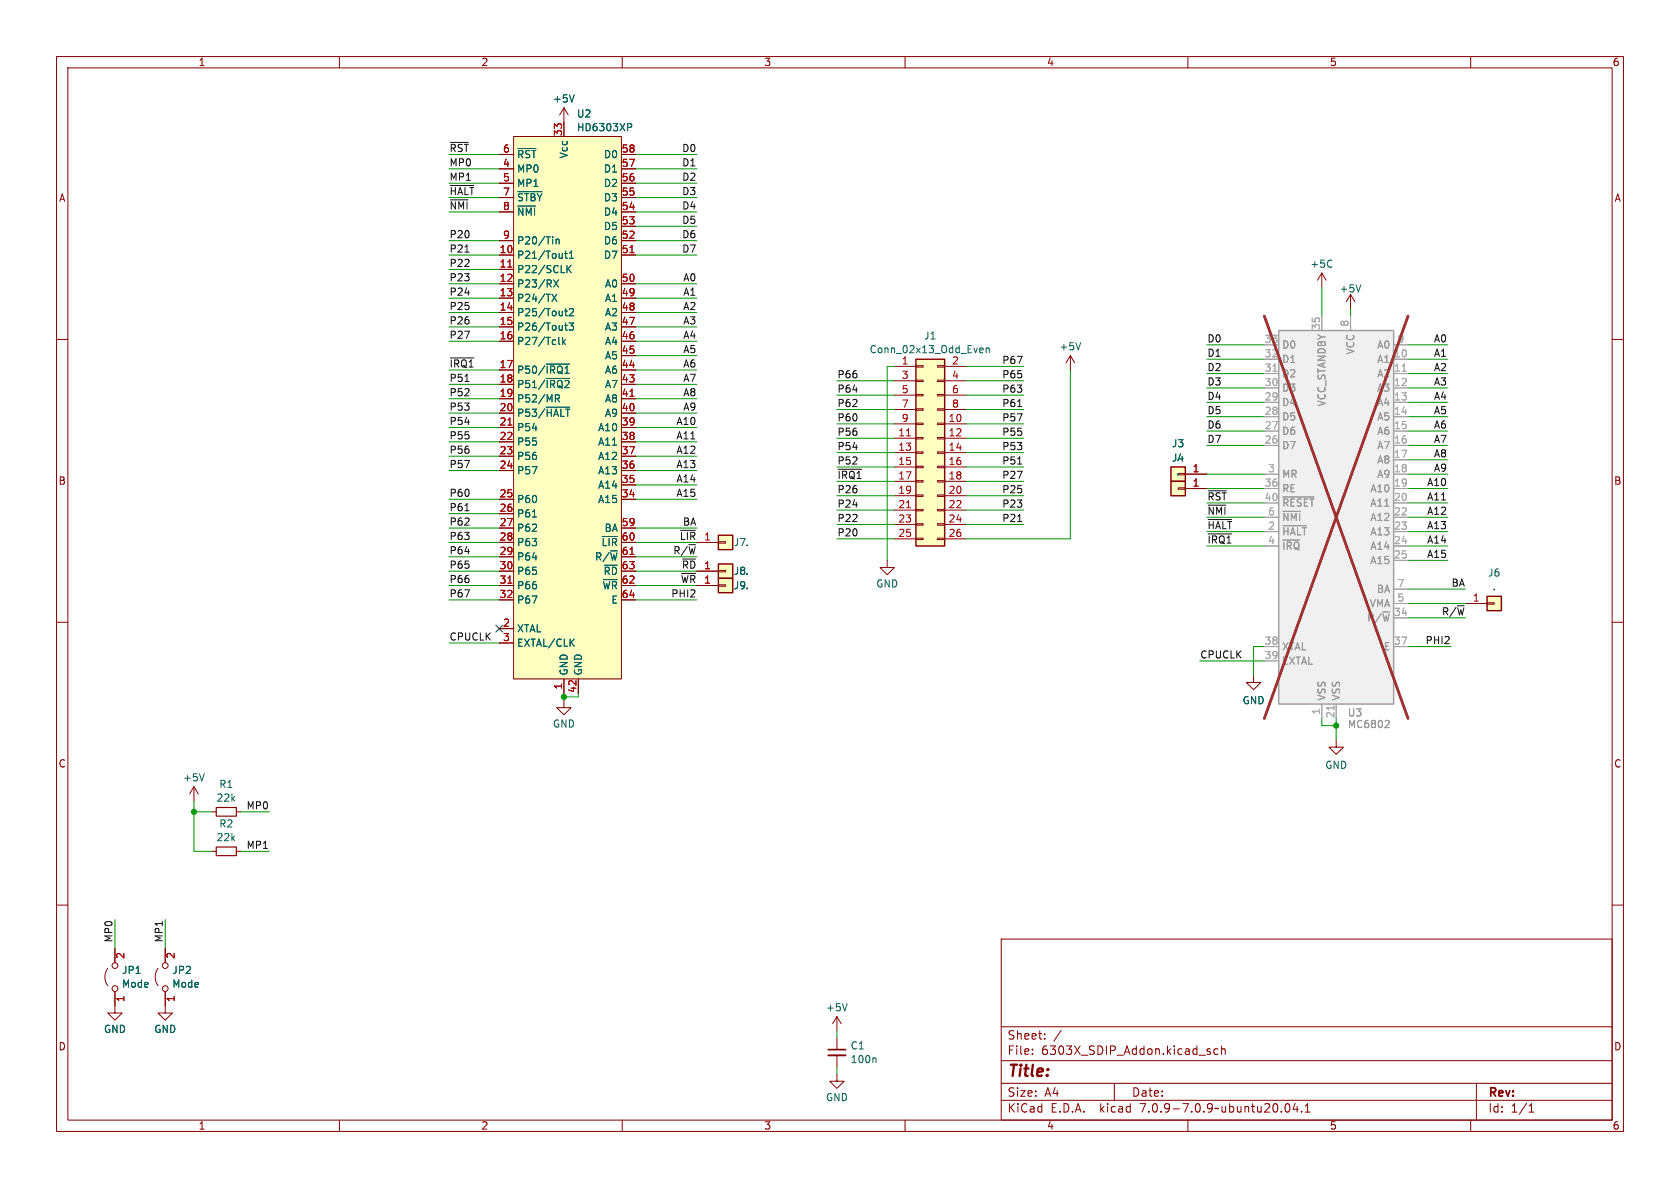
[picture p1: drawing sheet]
<svg xmlns="http://www.w3.org/2000/svg" width="297mm" height="210mm" viewBox="0 0 297 210" stroke-linecap="round" stroke-linejoin="round" font-family="sans-serif">
<g fill="none" stroke="#840000" stroke-width=".18">
<path d="M10 10h277v190h-277zM12 12h273v186h-273zM60 10v2M99.7 19.1l-.8 1.2M99.7 19.1v5M99.7 19.1l.8 1.2M110 10v2M160 10v2M210 10v2M260 10v2M88.3 29.8h2.5M88.3 32.4h2.5"/>
<path d="M88.3 37.5h2.5M88.3 34.9h2.5M88.3 27.3h2.5M90.8 24.1h19.1v95.9h-19.1zM109.9 29.8h2.5M109.9 32.4h2.5M109.9 37.5h2.5M109.9 34.9h2.5M109.9 27.3h2.5M10 60h2M88.3 45.1h2.5M88.3 47.6h2.5"/>
<path d="M88.3 50.2h2.5M88.3 52.7h2.5M88.3 55.2h2.5M88.3 57.8h2.5M88.3 42.5h2.5M109.9 45.1h2.5M109.9 50.2h2.5M109.9 52.7h2.5M109.9 55.2h2.5M109.9 57.8h2.5M109.9 42.5h2.5M109.9 40h2.5"/>
<path d="M233.7 48.3l-.8 1.2M233.7 48.3v2.5M233.7 48.3l.7 1.2M238.8 52.1l-.8 1.2M238.8 52.1v2.5M238.8 52.1l.7 1.2M285 60h2M88.3 60.3h2.5M88.3 65.4h2.5M88.3 67.9h2.5M88.3 70.5h2.5M88.3 73h2.5"/>
<path d="M88.3 75.6h2.5M88.3 78.1h2.5M109.9 60.3h2.5M109.9 65.4h2.5M109.9 67.9h2.5M109.9 70.5h2.5M109.9 73h2.5M109.9 75.6h2.5M109.9 78.1h2.5M109.9 62.9h2.5M158.1 64.8h3.8M158.1 74.9h3.8"/>
<path d="M158.1 77.5h3.8M158.1 67.3h3.8M158.1 69.9h3.8M158.1 72.4h3.8M161.9 79.9h1.3v.2h-1.3zM161.9 77.3h1.3v.3h-1.3zM161.9 74.8h1.3v.3h-1.3zM161.9 72.3h1.3v.2h-1.3zM161.9 69.7h1.3v.3h-1.3zM161.9 67.2h1.3v.2h-1.3zM161.9 64.6h1.3v.3h-1.3zM165.7 79.9h1.3v.2h-1.3z"/>
<path d="M165.7 77.3h1.3v.3h-1.3zM165.7 74.8h1.3v.3h-1.3zM165.7 72.3h1.3v.2h-1.3zM165.7 69.7h1.3v.3h-1.3zM165.7 67.2h1.3v.2h-1.3zM165.7 64.6h1.3v.3h-1.3zM167 64.8h3.8M167 74.9h3.8M167 77.5h3.8M167 67.3h3.8M167 69.9h3.8M167 72.4h3.8"/>
<path d="M189.2 62.9l-.7 1.2M189.2 62.9v2.5M189.2 62.9l.8 1.2M88.3 80.6h2.5M88.3 83.2h2.5M88.3 88.3h2.5M88.3 90.8h2.5M88.3 93.3h2.5M88.3 95.9h2.5M88.3 98.4h2.5M109.9 80.6h2.5M109.9 83.2h2.5"/>
<path d="M109.9 88.3h2.5M109.9 93.3h2.5M109.9 95.9h2.5M109.9 98.4h2.5M109.9 85.7h2.5M123.2 95.9h3.8M127 95.8h1.3v.2h-1.3zM156.8 99.1v1.2h1.3l-1.3 1.3-1.2-1.3h1.2M158.1 80h3.8M158.1 82.6h3.8M158.1 85.1h3.8M158.1 87.6h3.8"/>
<path d="M158.1 90.2h3.8M158.1 92.7h3.8M158.1 95.3h3.8M161.9 95.1h1.3v.3h-1.3zM161.9 92.6h1.3v.2h-1.3zM161.9 90h1.3v.3h-1.3zM161.9 87.5h1.3v.3h-1.3zM161.9 85h1.3v.2h-1.3zM161.9 82.4h1.3v.3h-1.3zM165.7 95.1h1.3v.3h-1.3zM165.7 92.6h1.3v.2h-1.3zM165.7 90h1.3v.3h-1.3z"/>
<path d="M165.7 87.5h1.3v.3h-1.3zM165.7 85h1.3v.2h-1.3zM165.7 82.4h1.3v.3h-1.3zM167 80h3.8M167 82.6h3.8M167 85.1h3.8M167 87.6h3.8M167 90.2h3.8M167 92.7h3.8M167 95.3h3.8M208.3 83.7h1.2v.2h-1.2zM208.3 86.2h1.2v.3h-1.2z"/>
<path d="M209.5 83.8h3.9M209.5 86.4h3.9M10 110h2M88.3 111.1h2.5M88.3 113.7h2.5M88.3 101h2.5M88.3 103.5h2.5M88.3 106h2.5M109.9 101h2.5M109.9 103.5h2.5M109.9 106h2.5M123.2 101h3.8"/>
<path d="M123.2 103.5h3.8M127 100.8h1.3v.3h-1.3zM127 103.4h1.3v.2h-1.3zM221.6 119.4v1.3h-1.3l1.3 1.2 1.3-1.2h-1.3M259.1 106.7h3.8M262.9 106.6h1.3v.2h-1.3zM285 110h2M34.3 139.1l-.8 1.2M34.3 139.1v2.5M34.3 139.1l.8 1.2M99.7 123.8v1.3h1.3l-1.3 1.3-1.3-1.3h1.3M99.7 120v2.6"/>
<path d="M102.2 120v2.6M236.2 130.8v1.3h-1.3l1.3 1.3 1.3-1.3h-1.3M10 160h2M37.5 150.5h.7M37.5 143.5h.7M41.8 150.5h.7M41.8 143.5h.7M285 160h2M19 171.2a2.54 2.54 0 0 0 0 3M20.3 175.3v3.8h1.3l-1.3 1.2-1.3-1.2h1.3M20.3 167.6v2.6M27.9 171.2a2.54 2.54 0 0 0 0 3"/>
<path d="M29.2 175.3v3.8h1.3l-1.3 1.2-1.3-1.2h1.3M29.2 167.6v2.6M148 179.7l-.8 1.3M148 179.7v2.5M148 179.7l.7 1.3M177 166h108v32h-108zM60 198v2M110 198v2M148 189.9v1.2h1.2l-1.2 1.3-1.3-1.3h1.3M148 183.5v2M148 186.6v2M160 198v2"/>
<path d="M177 194.5h108M177 191.5h108M177 187.5h108M177 181.5h108M182.5 186.3v.1M182.5 185.5v.1M184.7 183.6v.1M184.7 182.8v.1M187.6 182.1l-1.3 2M197 191.5v3M210 198v2M213.8 185.9l.2 .2-.2 .3"/>
<path d="M213.8 185.4l.2 .1M215.3 185.5l-.4-.1-.3 .3v.4l.1 .2h.6M216 185.5l.2-.1 .3 .1 .1 .9M216 184.9v1.5M227.3 195.2l.2-.1a.81 .81 0 0 1 .6 .6 .81 .81 0 0 1-.3 .8l-.1 .1a.81 .81 0 0 1-.4-1.4zM229 195l-.4 1.1h.9M229.3 195.6v1M230.1 196.5v.1M230.7 196.6h.9M230.7 195.5l.5-.4v1.5M260 198v2M261 191.5v6.5"/>
<path d="M270.3 196.6h.9M270.3 195.5l.4-.4v1.5"/>
<circle cx="20.3" cy="174.8" r=".51"/>
<circle cx="20.3" cy="170.7" r=".51"/>
<circle cx="29.2" cy="174.8" r=".51"/>
<circle cx="29.2" cy="170.7" r=".51"/>
</g>
<g fill="none" stroke="#006464" stroke-width=".18">
<path d="M101.5 16.8l-.4 1.2M91.5 26.3h3.2M91.5 33.9h4.3M91.5 36.4h3.2M111 21.8h.4l.3 .3-.1 .4h-.6M97.6 52l.8 1.3M97.9 49.5l.8 1.2M98.3 42.3v.8M98.3 42.4l.2-.1h.3l.1 .8M98.4 52l-.8 1.3M98.7 49.5l-.8 1.2M99.5 59.6v1.3"/>
<path d="M99.8 44.8h.5M99.8 55h.5M99.8 57.5h.5M100 44.4v1.1l.3 .2M100 55.6l.3 .2M100 58.2l.3 .2M100.2 46.9v1.3M100.4 47.5l.6 .7M100.6 57.1h.8l-.4 .5 .3 .1v.5l-.2 .2-.5-.2M100.7 45.7h.7M100.7 44.8l.3-.4v1.3M100.7 54.7l.4-.1 .3 .3-.8 .9h.8"/>
<path d="M101 46.9l-.8 .8M235.2 46l.3 .1M235.5 47.1l-.3 .1M240.6 50.3l-.4 1.3M96.6 64.4h4.1M96.6 66.9h4.1M96.6 72h4.1M98.2 69.8h.5l.2 .2-.1 .4-.6 .1M98.5 70.5l.4 .6M98.8 60.7l.2 .2M99.6 60.4l.3 .5M99.9 60.1l-.4 .4"/>
<path d="M173.4 61.5l.3 .1 .1 .2-.6 .1M173.7 62.3l-.3 .1M174.4 61.6l.1-.1 .3 .1 .1 .8M174.4 61.5v.9M191 60.6l-.4 1.3M94.1 91.4h.8M106.5 94.8h2.6M101 113.5l.5 .7M101.5 113l-.7 .7M36.1 136.8l-.4 1.3M149.8 177.4l-.5 1.3M154.7 187l.2 .2v.7"/>
</g>
<path d="M38.2 149.7h3.6v1.6h-3.6zM38.2 142.7h3.6v1.6h-3.6z" fill="none" stroke="#840000" stroke-width=".2"/>
<path d="M226.1 58.4h20.3v66.1h-20.3z" fill="#f0f0f0" stroke="#f0f0f0" stroke-width=".18"/>
<path d="M226.1 58.4h20.3v66.1h-20.3z" fill="none" stroke="#a1a1a1" stroke-width=".25"/>
<g fill="none" stroke="#a1a1a1" stroke-width=".18">
<path d="M233.7 55.9v2.5M238.8 55.9v2.5M223.5 63.5h2.6M223.5 66h2.6M223.5 68.6h2.6M223.5 71.1h2.6M223.5 73.7h2.6M223.5 76.2h2.6M223.5 78.7h2.6M223.5 61h2.6M246.4 63.5h2.5M246.4 66h2.5"/>
<path d="M246.4 68.6h2.5M246.4 71.1h2.5M246.4 73.7h2.5M246.4 76.2h2.5M246.4 78.7h2.5M246.4 61h2.5M223.5 83.8h2.6M223.5 86.4h2.6M223.5 94h2.6M223.5 88.9h2.6M223.5 91.4h2.6M223.5 96.5h2.6"/>
<path d="M246.4 81.3h2.5M246.4 83.8h2.5M246.4 86.4h2.5M246.4 94h2.5M246.4 88.9h2.5M246.4 91.4h2.5M246.4 96.5h2.5M246.4 99.1h2.5M223.5 114.3h2.6M223.5 116.8h2.6M246.4 109.2h2.5M246.4 114.3h2.5"/>
<path d="M246.4 106.7h2.5M246.4 104.1h2.5M233.7 124.5v2.5M236.2 124.5v2.5"/>
</g>
<path d="M225 65.6h.8M247.9 65.6h.7M235.8 124.8v.7" fill="none" stroke="#aaa" stroke-width=".18"/>
<path d="M226.8 92.9h4.2M226.8 95.5h2.9M226.8 87.9h5.5M226.8 90.4h3.1M245.4 127.3l.2 .3-.1 .3-.7 .7h.8" fill="none" stroke="#989898" stroke-width=".18"/>
<path d="M223.5 55.9l25.4 71.1M248.9 55.9l-25.4 71.1" fill="none" stroke="#9d3333" stroke-width=".46"/>
<g fill="#ffffc2" stroke="#ffffc2" stroke-width=".18">
<path d="M90.8 24.1h19.1v95.9h-19.1z"/>
<path d="M262.9 105.4h2.5v2.6h-2.5z"/>
<path d="M161.9 63.5h5.1v33h-5.1z"/>
<path d="M127 94.6h2.5v2.6h-2.5z"/>
<path d="M127 99.7h2.5v2.5h-2.5z"/>
<path d="M127 102.2h2.5v2.6h-2.5z"/>
<path d="M207 82.6h2.5v2.5h-2.5z"/>
<path d="M207 85.1h2.5v2.5h-2.5z"/>
</g>
<path d="M89.8 47.2h.7M111.4 44.7h.7M89.8 75.1h.7M111.4 70.1h.7M160.3 77.1h.7M111.4 98h.7M160.3 89.8h.7M89.8 103.1h.7" fill="none" stroke="#a90000" stroke-width=".18"/>
<path d="M146.4 186.6h3.1" fill="none" stroke="#840000" stroke-width=".33"/>
<path d="M146.4 185.5h3.1" fill="none" stroke="#840000" stroke-width=".3"/>
<path d="M161.9 63.5h5.1v33h-5.1zM127 94.6h2.5v2.6h-2.5zM127 99.7h2.5v2.5h-2.5zM207 82.6h2.5v2.5h-2.5zM207 85.1h2.5v2.5h-2.5zM127 102.2h2.5v2.6h-2.5zM262.9 105.4h2.5v2.6h-2.5z" fill="none" stroke="#840000" stroke-width=".25"/>
<g fill="none" stroke="#0f0f0f" stroke-width=".18">
<path d="M79.6 35.3h3.1M79.6 32.8h4.2M79.6 25.2h3.2M82.2 44.6h.7M79.6 63.3h4.2M82.2 67.4h.7M179.9 71.9h.7M82.2 90.3h.7M148.2 83h4.1M179.9 92.2h.7M179.9 82h.7M213.6 91.8h4.1"/>
<path d="M213.6 94.4h4.1M213.6 89.3h3.1M213.6 86.8h3.2"/>
</g>
<g fill="none" stroke="#009600" stroke-width=".18">
<path d="M79.4 29.8h8.9M79.4 37.5h8.9M79.4 32.4h8.9M79.4 27.3h8.9M79.4 34.9h8.9M112.4 29.8h10.8M112.4 37.5h10.8M112.4 32.4h10.8M112.4 27.3h10.8M112.4 34.9h10.8M79.4 42.5h8.9M79.4 45.1h8.9"/>
<path d="M79.4 47.6h8.9M79.4 50.2h8.9M79.4 52.7h8.9M79.4 55.2h8.9M79.4 57.8h8.9M112.4 42.5h10.8M112.4 45.1h10.8M112.4 50.2h10.8M112.4 52.7h10.8M112.4 55.2h10.8M112.4 57.8h10.8M112.4 40h10.8"/>
<path d="M233.7 50.8v5.1M238.8 54.6v1.3M79.4 78.1h8.9M79.4 75.6h8.9M79.4 65.4h8.9M79.4 67.9h8.9M79.4 70.5h8.9M79.4 60.3h8.9M79.4 73h8.9M112.4 78.1h10.8M112.4 75.6h10.8M112.4 65.4h10.8"/>
<path d="M112.4 62.9h10.8M112.4 67.9h10.8M112.4 70.5h10.8M112.4 60.3h10.8M112.4 73h10.8M148 77.5h10.1M148 72.4h10.1M148 67.3h10.1M148 74.9h10.1M148 69.9h10.1M158.1 64.8h-1.3v34.3M170.8 77.5h10.2"/>
<path d="M170.8 72.4h10.2M170.8 67.3h10.2M170.8 64.8h10.2M170.8 74.9h10.2M170.8 69.9h10.2M189.2 65.4v29.9h-18.4M213.4 71.1h10.1M213.4 73.7h10.1M213.4 68.6h10.1M213.4 78.7h10.1M213.4 61h10.1M213.4 63.5h10.1"/>
<path d="M213.4 66h10.1M213.4 76.2h10.1M248.9 71.1h7M248.9 73.7h7M248.9 68.6h7M248.9 78.7h7M248.9 61h7M248.9 63.5h7M248.9 66h7M248.9 76.2h7M79.4 80.6h8.9M79.4 83.2h8.9"/>
<path d="M79.4 98.4h8.9M79.4 93.3h8.9M79.4 90.8h8.9M79.4 88.3h8.9M79.4 95.9h8.9M112.4 80.6h10.8M112.4 83.2h10.8M112.4 98.4h10.8M112.4 93.3h10.8M112.4 88.3h10.8M112.4 95.9h10.8M112.4 85.7h10.8"/>
<path d="M148 95.3h10.1M148 85.1h10.1M148 80h10.1M148 82.6h10.1M148 90.2h10.1M148 87.6h10.1M148 92.7h10.1M170.8 85.1h10.2M170.8 80h10.2M170.8 82.6h10.2M170.8 90.2h10.2M170.8 87.6h10.2"/>
<path d="M170.8 92.7h10.2M213.4 91.4h10.1M213.4 83.8h10.1M213.4 88.9h10.1M213.4 86.4h10.1M213.4 96.5h10.1M213.4 94h10.1M248.9 91.4h7M248.9 81.3h7M248.9 83.8h7M248.9 88.9h7M248.9 86.4h7"/>
<path d="M248.9 99.1h7M248.9 96.5h7M248.9 94h7M79.4 103.5h8.9M79.4 101h8.9M79.4 106h8.9M79.4 113.7h8.9M112.4 103.5h10.8M112.4 101h10.8M112.4 106h10.8M212.1 116.8h11.4M223.5 114.3h-1.9v5.1"/>
<path d="M248.9 104.1h10.2M248.9 114.3h7.6M248.9 109.2h10.2M248.9 106.7h10.2M99.7 122.6v1.2M102.2 122.6v.6h-2.5M233.7 127v1.3h2.5M236.2 127v3.8M34.3 141.6v8.9h3.2M34.3 143.5h3.2M42.5 150.5h5.1M42.5 143.5h5.1"/>
<path d="M20.3 162.6v5M29.2 162.6v5M148 182.2v1.3M148 188.6v1.3"/>
</g>
<path d="M87.7 110.5l1.2 1.2M88.9 110.5l-1.2 1.2" fill="none" stroke="#000084" stroke-width=".18"/>
<g fill="#009600" stroke="#009600" stroke-width=".18">
<circle cx="99.7" cy="123.2" r=".46"/>
<circle cx="34.3" cy="143.5" r=".46"/>
<circle cx="236.2" cy="128.3" r=".46"/>
</g>
<text font-size="2.8" fill="#840000" x="178" y="190.9">Title:</text>
<g font-size="2.1" fill="#840000">
<text x="178" y="184">Sheet:</text>
<text x="178" y="186.7">File:</text>
<text x="184.1" y="186.7">6303X_SDIP_Addon.kicad_sch</text>
<text x="178" y="196.9">KiCad</text>
<text x="178" y="194.1">Size:</text>
<text x="184.7" y="194.1">A4</text>
<text x="185.7" y="196.9">E.D.A.</text>
<text x="194.6" y="196.9">kicad</text>
<text x="200" y="194.1">Date:</text>
<text x="201.8" y="196.9">7.0.9-7.0.9~ubuntu20.04.1</text>
<text x="263" y="194.3">Rev:</text>
<text x="263" y="196.9">Id:</text>
<text x="267.1" y="196.9">1/1</text>
</g>
<g font-size="1.8" fill="#840000">
<text x="35" y="11.9">1</text>
<text x="85" y="11.9">2</text>
<text x="135" y="11.9">3</text>
<text x="185" y="11.9">4</text>
<text x="235" y="11.9">5</text>
<text x="285" y="11.9">6</text>
<text x="10.3" y="35.9">A</text>
<text x="285.3" y="35.9">A</text>
<text x="10.3" y="85.9">B</text>
<text x="285.3" y="85.9">B</text>
<text x="10.3" y="135.9">C</text>
<text x="285.3" y="135.9">C</text>
<text x="10.3" y="185.9">D</text>
<text x="285.3" y="185.9">D</text>
<text x="35" y="199.9">1</text>
<text x="85" y="199.9">2</text>
<text x="135" y="199.9">3</text>
<text x="185" y="199.9">4</text>
<text x="235" y="199.9">5</text>
<text x="285" y="199.9">6</text>
</g>
<g font-size="1.8" fill="#006464">
<text x="97.7" y="18.3">+5V</text>
<text x="101.9" y="21">U2</text>
<text x="101.9" y="23.4">HD6303XP</text>
<text x="91.3" y="28.2">~{RST}</text>
<text x="100.6" y="28.1" transform="rotate(-90 100.6 28.1)">Vcc</text>
<text x="106.7" y="28.2">D0</text>
<text x="91.3" y="30.7">MP0</text>
<text x="91.3" y="33.2">MP1</text>
<text x="91.3" y="35.8">~{STBY}</text>
<text x="106.7" y="35.8">D3</text>
<text x="106.7" y="33.2">D2</text>
<text x="106.7" y="30.7">D1</text>
<text x="91.3" y="38.3">~{NMI}</text>
<text x="106.7" y="40.9">D5</text>
<text x="106.7" y="38.3">D4</text>
<text x="91.3" y="45.9">P21/Tout1</text>
<text x="91.3" y="43.4">P20/Tin</text>
<text x="106.7" y="45.9">D7</text>
<text x="106.7" y="43.4">D6</text>
<text x="231.6" y="47.5">+5C</text>
<text x="91.3" y="48.5">P22/SCLK</text>
<text x="91.3" y="51">P23/RX</text>
<text x="91.3" y="53.6">P24/TX</text>
<text x="106.8" y="53.6">A1</text>
<text x="106.8" y="51">A0</text>
<text x="236.7" y="51.9">+5V</text>
<text x="91.3" y="56.1">P25/Tout2</text>
<text x="91.3" y="58.6">P26/Tout3</text>
<text x="106.8" y="58.6">A3</text>
<text x="106.8" y="56.1">A2</text>
<text x="91.3" y="61.2">P27/Tclk</text>
<text x="106.8" y="63.7">A5</text>
<text x="106.8" y="61.2">A4</text>
<text x="153.6" y="62.6">Conn_02x13_Odd_Even</text>
<text x="163.3" y="60.2">J1</text>
<text x="187.2" y="62.1">+5V</text>
<text x="91.3" y="66.3">P50/~{IRQ1}</text>
<text x="91.3" y="68.8">P51/~{IRQ2}</text>
<text x="91.3" y="71.3">P52/MR</text>
<text x="106.8" y="71.3">A8</text>
<text x="106.8" y="68.8">A7</text>
<text x="106.8" y="66.3">A6</text>
<text x="91.3" y="73.9">P53/~{HALT}</text>
<text x="91.3" y="76.4">P54</text>
<text x="105.6" y="76.4">A10</text>
<text x="106.8" y="73.9">A9</text>
<text x="91.3" y="79">P55</text>
<text x="91.3" y="81.5">P56</text>
<text x="105.6" y="81.5">A12</text>
<text x="105.6" y="79">A11</text>
<text x="207.1" y="79.3">J3</text>
<text x="207.1" y="81.8">J4</text>
<text x="207.9" y="81.7">.</text>
<text x="91.3" y="84">P57</text>
<text x="91.3" y="89.1">P60</text>
<text x="105.6" y="89.1">A15</text>
<text x="105.6" y="86.6">A14</text>
<text x="105.6" y="84">A13</text>
<text x="207.9" y="84.2">.</text>
<text x="91.3" y="91.7">P61</text>
<text x="91.3" y="94.2">P62</text>
<text x="106.8" y="94.2">BA</text>
<text x="91.3" y="96.7">P63</text>
<text x="91.3" y="99.3">P64</text>
<text x="91.3" y="101.8">P65</text>
<text x="105.1" y="99.3">R/~{W}</text>
<text x="106.2" y="96.7">~{LIR}</text>
<text x="106.6" y="101.8">~{RD}</text>
<text x="129.6" y="96.7">J7.</text>
<text x="129.6" y="101.8">J8.</text>
<text x="91.3" y="104.4">P66</text>
<text x="91.3" y="106.9">P67</text>
<text x="106.4" y="104.4">~{WR}</text>
<text x="108" y="106.9">E</text>
<text x="129.6" y="104.4">J9.</text>
<text x="154.8" y="104.1">GND</text>
<text x="263" y="102.1">J6</text>
<text x="263.8" y="104.6">.</text>
<text x="91.3" y="112">XTAL</text>
<text x="91.3" y="114.5">EXTAL/CLK</text>
<text x="100.6" y="119.5" transform="rotate(-90 100.6 119.5)">GND</text>
<text x="103.1" y="119.5" transform="rotate(-90 103.1 119.5)">GND</text>
<text x="219.6" y="124.7">GND</text>
<text x="97.7" y="128.8">GND</text>
<text x="234.2" y="136.1">GND</text>
<text x="32.3" y="138.3">+5V</text>
<text x="38.2" y="141.9">22k</text>
<text x="38.7" y="139.5">R1</text>
<text x="38.2" y="148.9">22k</text>
<text x="38.7" y="146.5">R2</text>
<text x="21.5" y="172.4">JP1</text>
<text x="30.4" y="172.4">JP2</text>
<text x="21.5" y="174.8">Mode</text>
<text x="30.4" y="174.8">Mode</text>
<text x="145.9" y="179">+5V</text>
<text x="18.3" y="182.8">GND</text>
<text x="27.2" y="182.8">GND</text>
<text x="150.3" y="185.7">C1</text>
<text x="150.3" y="188.1">100n</text>
<text x="145.9" y="194.9">GND</text>
</g>
<g font-size="1.8" fill="#0f0f0f">
<text x="79.4" y="27">~{RST}</text>
<text x="79.4" y="29.5">MP0</text>
<text x="120.5" y="27">D0</text>
<text x="120.5" y="29.5">D1</text>
<text x="79.4" y="34.6">~{HALT}</text>
<text x="79.4" y="32">MP1</text>
<text x="120.5" y="34.6">D3</text>
<text x="120.5" y="32">D2</text>
<text x="79.4" y="37.1">~{NMI}</text>
<text x="120.5" y="39.7">D5</text>
<text x="120.5" y="37.1">D4</text>
<text x="79.4" y="47.3">P22</text>
<text x="79.4" y="44.7">P21</text>
<text x="79.4" y="42.2">P20</text>
<text x="120.5" y="44.7">D7</text>
<text x="120.5" y="42.2">D6</text>
<text x="79.4" y="52.4">P24</text>
<text x="79.4" y="49.8">P23</text>
<text x="120.7" y="49.8">A0</text>
<text x="120.7" y="52.4">A1</text>
<text x="79.4" y="54.9">P25</text>
<text x="79.4" y="60">P27</text>
<text x="79.4" y="57.4">P26</text>
<text x="120.7" y="60">A4</text>
<text x="120.7" y="57.4">A3</text>
<text x="120.7" y="54.9">A2</text>
<text x="79.4" y="65.1">~{IRQ1}</text>
<text x="120.7" y="62.5">A5</text>
<text x="120.7" y="65.1">A6</text>
<text x="177.1" y="64.4">P67</text>
<text x="213.4" y="60.6">D0</text>
<text x="213.4" y="65.7">D2</text>
<text x="213.4" y="63.2">D1</text>
<text x="253.4" y="63.2">A1</text>
<text x="253.4" y="60.6">A0</text>
<text x="253.4" y="65.7">A2</text>
<text x="79.4" y="67.6">P51</text>
<text x="79.4" y="70.1">P52</text>
<text x="120.7" y="67.6">A7</text>
<text x="120.7" y="70.1">A8</text>
<text x="148" y="69.5">P64</text>
<text x="148" y="67">P66</text>
<text x="177.1" y="67">P65</text>
<text x="177.1" y="69.5">P63</text>
<text x="213.4" y="68.2">D3</text>
<text x="213.4" y="70.8">D4</text>
<text x="253.4" y="70.8">A4</text>
<text x="253.4" y="68.2">A3</text>
<text x="79.4" y="75.2">P54</text>
<text x="79.4" y="77.8">P55</text>
<text x="79.4" y="72.7">P53</text>
<text x="119.5" y="77.8">A11</text>
<text x="119.5" y="75.2">A10</text>
<text x="120.7" y="72.7">A9</text>
<text x="148" y="77.1">P56</text>
<text x="148" y="74.6">P60</text>
<text x="148" y="72">P62</text>
<text x="177.1" y="77.1">P55</text>
<text x="177.1" y="74.6">P57</text>
<text x="177.1" y="72">P61</text>
<text x="213.4" y="75.9">D6</text>
<text x="213.4" y="73.3">D5</text>
<text x="253.4" y="73.3">A5</text>
<text x="253.4" y="75.9">A6</text>
<text x="79.4" y="80.3">P56</text>
<text x="79.4" y="82.8">P57</text>
<text x="119.5" y="82.8">A13</text>
<text x="119.5" y="80.3">A12</text>
<text x="148" y="82.2">P52</text>
<text x="148" y="79.7">P54</text>
<text x="177.1" y="79.7">P53</text>
<text x="177.1" y="82.2">P51</text>
<text x="213.4" y="78.4">D7</text>
<text x="253.4" y="78.4">A7</text>
<text x="253.4" y="80.9">A8</text>
<text x="253.4" y="83.5">A9</text>
<text x="79.4" y="87.9">P60</text>
<text x="119.5" y="87.9">A15</text>
<text x="119.5" y="85.4">A14</text>
<text x="148" y="84.7">~{IRQ1}</text>
<text x="148" y="87.3">P26</text>
<text x="148" y="89.8">P24</text>
<text x="177.1" y="89.8">P23</text>
<text x="177.1" y="84.7">P27</text>
<text x="177.1" y="87.3">P25</text>
<text x="213.4" y="88.6">~{RST}</text>
<text x="252.2" y="86">A10</text>
<text x="252.2" y="88.6">A11</text>
<text x="79.4" y="95.5">P63</text>
<text x="79.4" y="93">P62</text>
<text x="79.4" y="90.5">P61</text>
<text x="120.1" y="95.5">~{LIR}1</text>
<text x="120.6" y="93">BA</text>
<text x="148" y="92.4">P22</text>
<text x="148" y="94.9">P20</text>
<text x="177.1" y="92.4">P21</text>
<text x="213.4" y="93.6">~{HALT}</text>
<text x="213.4" y="91.1">~{NMI}</text>
<text x="252.2" y="93.6">A13</text>
<text x="252.2" y="91.1">A12</text>
<text x="79.4" y="98.1">P64</text>
<text x="79.4" y="100.6">P65</text>
<text x="118.9" y="98.1">R/~{W}</text>
<text x="120.4" y="100.6">~{RD}</text>
<text x="213.4" y="96.2">~{IRQ1}</text>
<text x="252.2" y="98.7">A15</text>
<text x="252.2" y="96.2">A14</text>
<text x="79.4" y="105.7">P67</text>
<text x="79.4" y="103.2">P66</text>
<text x="118.6" y="105.7">PHI2</text>
<text x="120.3" y="103.2">~{WR}</text>
<text x="256.5" y="103.8">BA</text>
<text x="79.4" y="113.3">CPUCLK</text>
<text x="251.9" y="114">PHI2</text>
<text x="254.8" y="108.9">R/~{W}</text>
<text x="212.1" y="116.5">CPUCLK</text>
<text x="43.5" y="143.2">MP0</text>
<text x="43.5" y="150.1">MP1</text>
<text x="20" y="166.7" transform="rotate(-90 20 166.7)">MP0</text>
<text x="28.9" y="166.7" transform="rotate(-90 28.9 166.7)">MP1</text>
</g>
<g font-size="1.8" fill="#a90000">
<text x="88.8" y="29.6">4</text>
<text x="88.8" y="27.1">6</text>
<text x="99.4" y="24.2" transform="rotate(-90 99.4 24.2)">33</text>
<text x="109.8" y="29.6">57</text>
<text x="109.8" y="27.1">58</text>
<text x="88.8" y="32.1">5</text>
<text x="88.8" y="34.7">7</text>
<text x="109.8" y="34.7">55</text>
<text x="109.8" y="32.1">56</text>
<text x="88.8" y="37.2">8</text>
<text x="109.8" y="39.8">53</text>
<text x="109.8" y="37.2">54</text>
<text x="88.2" y="44.8">10</text>
<text x="88.2" y="47.4">11</text>
<text x="88.8" y="42.3">9</text>
<text x="109.8" y="44.8">51</text>
<text x="109.8" y="42.3">52</text>
<text x="88.2" y="49.9">12</text>
<text x="88.2" y="52.5">13</text>
<text x="109.8" y="52.5">49</text>
<text x="109.8" y="49.9">50</text>
<text x="88.2" y="55">14</text>
<text x="88.2" y="57.5">15</text>
<text x="109.8" y="57.5">47</text>
<text x="109.8" y="55">48</text>
<text x="88.2" y="60.1">16</text>
<text x="88.2" y="65.2">17</text>
<text x="109.8" y="65.2">44</text>
<text x="109.8" y="62.6">45</text>
<text x="109.8" y="60.1">46</text>
<text x="159.3" y="64.5">1</text>
<text x="168.2" y="64.5">2</text>
<text x="88.2" y="67.7">18</text>
<text x="88.2" y="70.2">19</text>
<text x="109.8" y="70.2">41</text>
<text x="109.8" y="67.7">43</text>
<text x="159.3" y="67.1">3</text>
<text x="159.3" y="69.6">5</text>
<text x="168.2" y="67.1">4</text>
<text x="168.2" y="69.6">6</text>
<text x="88.2" y="72.8">20</text>
<text x="88.2" y="75.3">21</text>
<text x="88.2" y="77.9">22</text>
<text x="109.8" y="77.9">38</text>
<text x="109.8" y="75.3">39</text>
<text x="109.8" y="72.8">40</text>
<text x="158.7" y="77.2">11</text>
<text x="159.3" y="72.1">7</text>
<text x="159.3" y="74.7">9</text>
<text x="167.6" y="74.7">10</text>
<text x="167.6" y="77.2">12</text>
<text x="168.2" y="72.1">8</text>
<text x="88.2" y="80.4">23</text>
<text x="88.2" y="82.9">24</text>
<text x="109.8" y="82.9">36</text>
<text x="109.8" y="80.4">37</text>
<text x="158.7" y="79.8">13</text>
<text x="158.7" y="82.3">15</text>
<text x="167.6" y="79.8">14</text>
<text x="167.6" y="82.3">16</text>
<text x="210.7" y="83.6">1</text>
<text x="88.2" y="88">25</text>
<text x="109.8" y="88">34</text>
<text x="109.8" y="85.5">35</text>
<text x="158.7" y="84.8">17</text>
<text x="158.7" y="87.4">19</text>
<text x="158.7" y="89.9">21</text>
<text x="167.6" y="84.8">18</text>
<text x="167.6" y="87.4">20</text>
<text x="167.6" y="89.9">22</text>
<text x="210.7" y="86.1">1</text>
<text x="88.2" y="90.6">26</text>
<text x="88.2" y="93.1">27</text>
<text x="88.2" y="95.6">28</text>
<text x="109.8" y="93.1">59</text>
<text x="109.8" y="95.6">60</text>
<text x="158.7" y="92.5">23</text>
<text x="158.7" y="95">25</text>
<text x="167.6" y="92.5">24</text>
<text x="167.6" y="95">26</text>
<text x="88.2" y="98.2">29</text>
<text x="88.2" y="100.7">30</text>
<text x="109.8" y="98.2">61</text>
<text x="109.8" y="100.7">63</text>
<text x="124.4" y="100.7">1</text>
<text x="88.2" y="103.3">31</text>
<text x="88.2" y="105.8">32</text>
<text x="109.8" y="103.3">62</text>
<text x="109.8" y="105.8">64</text>
<text x="124.4" y="103.3">1</text>
<text x="260.3" y="106.4">1</text>
<text x="88.8" y="110.9">2</text>
<text x="88.8" y="113.4">3</text>
<text x="99.4" y="122" transform="rotate(-90 99.4 122)">1</text>
<text x="102" y="122.6" transform="rotate(-90 102 122.6)">42</text>
<text x="22.3" y="169.6" transform="rotate(-90 22.3 169.6)">2</text>
<text x="31.2" y="169.6" transform="rotate(-90 31.2 169.6)">2</text>
<text x="22.3" y="177.2" transform="rotate(-90 22.3 177.2)">1</text>
<text x="31.2" y="177.2" transform="rotate(-90 31.2 177.2)">1</text>
</g>
<g font-size="1.8" fill="#aaa">
<text x="233.4" y="58.5" transform="rotate(-90 233.4 58.5)">35</text>
<text x="238.5" y="57.9" transform="rotate(-90 238.5 57.9)">8</text>
<text x="223.5" y="65.8">31</text>
<text x="223.5" y="63.2">32</text>
<text x="223.5" y="60.7">33</text>
<text x="246.3" y="63.2">10</text>
<text x="246.3" y="65.8">11</text>
<text x="246.9" y="60.7">9</text>
<text x="223.5" y="70.9">29</text>
<text x="223.5" y="68.3">30</text>
<text x="246.3" y="68.3">12</text>
<text x="246.3" y="70.9">13</text>
<text x="223.5" y="75.9">27</text>
<text x="223.5" y="73.4">28</text>
<text x="246.3" y="73.4">14</text>
<text x="246.3" y="75.9">15</text>
<text x="223.5" y="78.5">26</text>
<text x="224.1" y="83.6">3</text>
<text x="246.3" y="78.5">16</text>
<text x="246.3" y="81">17</text>
<text x="246.3" y="83.6">18</text>
<text x="223.5" y="86.1">36</text>
<text x="223.5" y="88.6">40</text>
<text x="246.3" y="86.1">19</text>
<text x="246.3" y="88.6">20</text>
<text x="224.1" y="93.7">2</text>
<text x="224.1" y="91.2">6</text>
<text x="246.3" y="91.2">22</text>
<text x="246.3" y="93.7">23</text>
<text x="224.1" y="96.3">4</text>
<text x="246.3" y="96.3">24</text>
<text x="246.3" y="98.8">25</text>
<text x="246.9" y="106.4">5</text>
<text x="246.9" y="103.9">7</text>
<text x="246.3" y="109">34</text>
<text x="223.5" y="114">38</text>
<text x="223.5" y="116.6">39</text>
<text x="246.3" y="114">37</text>
<text x="233.4" y="126.4" transform="rotate(-90 233.4 126.4)">1</text>
<text x="236" y="127" transform="rotate(-90 236 127)">21</text>
</g>
<g font-size="1.8" fill="#989898">
<text x="226.6" y="64.4">D1</text>
<text x="226.6" y="61.8">D0</text>
<text x="239.6" y="62.8" transform="rotate(-90 239.6 62.8)">VCC</text>
<text x="243.4" y="64.4">A1</text>
<text x="243.4" y="61.8">A0</text>
<text x="226.6" y="72">D4</text>
<text x="226.6" y="69.4">D3</text>
<text x="226.6" y="66.9">D2</text>
<text x="234.5" y="72" transform="rotate(-90 234.5 72)">VCC_STANDBY</text>
<text x="243.4" y="66.9">A2</text>
<text x="243.4" y="69.4">A3</text>
<text x="243.4" y="72">A4</text>
<text x="226.6" y="77.1">D6</text>
<text x="226.6" y="74.5">D5</text>
<text x="243.4" y="74.5">A5</text>
<text x="243.4" y="77.1">A6</text>
<text x="226.6" y="79.6">D7</text>
<text x="243.4" y="79.6">A7</text>
<text x="243.4" y="82.1">A8</text>
<text x="226.6" y="84.7">MR</text>
<text x="226.6" y="87.2">RE</text>
<text x="226.6" y="89.8">~{RESET}</text>
<text x="242.2" y="87.2">A10</text>
<text x="242.2" y="89.8">A11</text>
<text x="243.4" y="84.7">A9</text>
<text x="226.6" y="94.8">~{HALT}</text>
<text x="226.6" y="92.3">~{NMI}</text>
<text x="242.2" y="92.3">A12</text>
<text x="242.2" y="94.8">A13</text>
<text x="226.6" y="97.4">~{IRQ}</text>
<text x="242.2" y="97.4">A14</text>
<text x="242.2" y="99.9">A15</text>
<text x="242" y="107.5">VMA</text>
<text x="243.3" y="105">BA</text>
<text x="241.6" y="110.1">R/~{W}</text>
<text x="226.6" y="115.2">XTAL</text>
<text x="226.6" y="117.7">EXTAL</text>
<text x="244.5" y="115.2">E</text>
<text x="234.5" y="124" transform="rotate(-90 234.5 124)">VSS</text>
<text x="237.1" y="124" transform="rotate(-90 237.1 124)">VSS</text>
<text x="238.2" y="126.9">U3</text>
<text x="238.2" y="128.9">MC6802</text>
</g>
</svg>
